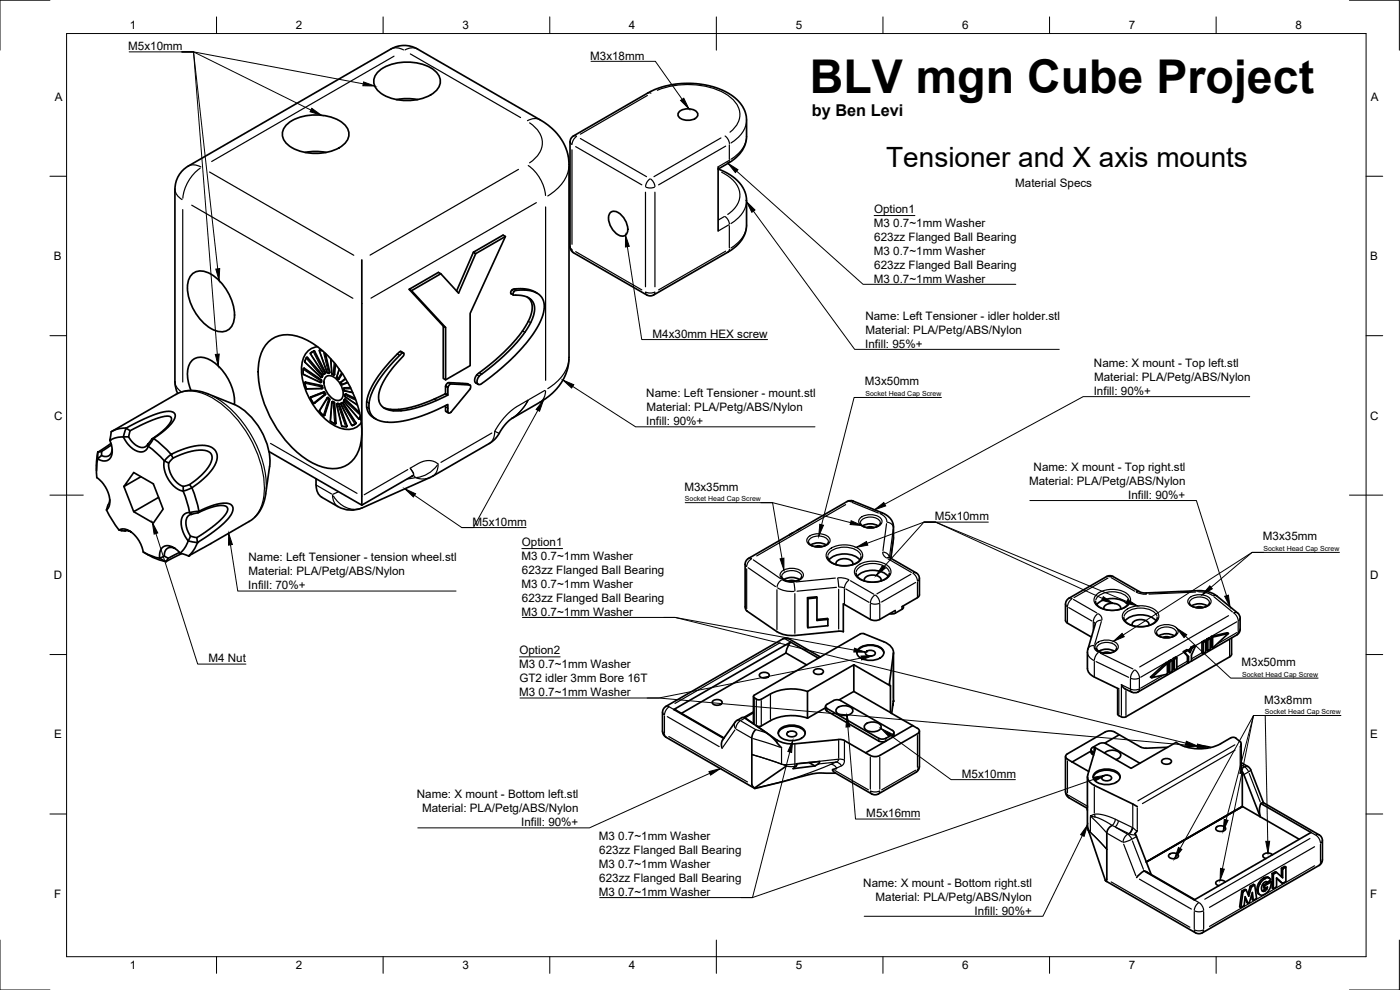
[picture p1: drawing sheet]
<svg xmlns="http://www.w3.org/2000/svg" width="420mm" height="297mm" viewBox="0 0 420 297" stroke-linecap="round" stroke-linejoin="round" font-family="sans-serif">
<!-- layer: Visible -->
<g fill="none" stroke="#000" stroke-width=".51">
<path d="M117.3 14.7l-60.8 35.1a8 8 0 0 0-4 6.9v57.9l.2 1.7 .6 1.8M117.3 14.7a8 8 0 0 1 8 0l38 22 2.6 2 2 2.3 1.4 2.2 1 2.9 .5 3.3v57.8l-.3 2.8-.7 2.1-.9 2-1.2 1.7-1.8 2.1-3 2.3-9.2 5.3M85.9 37.5a14 14 0 0 1 12.6-2.6 7.2 7.2 0 0 1 6.2 5 5.1 5.1 0 0 1-3.9 5 15.3 15.3 0 0 1-14.1-1.2 3.9 3.9 0 0 1-.8-6.2zM113.3 21.7a14 14 0 0 1 12.6-2.6 7.2 7.2 0 0 1 6.2 4.9 5.1 5.1 0 0 1-3.9 5 15.3 15.3 0 0 1-14.1-1.2 3.9 3.9 0 0 1-.8-6.1zM119 29.9a17 17 0 0 1 6.4 0M203.8 33.5a4.1 4.1 0 0 1 5.5 .4 1.8 1.8 0 0 1-1.9 2.1 3.2 3.2 0 0 1-3.9-1.6zM91.5 45.7a17 17 0 0 1 6.4 0M172.1 40.8l23-13.3 3.4-1.4 3.8-.8 3.6-.3 3.1 .1 2.7 .4 3.1 .8 2.9 1.2 2.2 1.4 1.9 1.6 1.3 2a7.4 7.4 0 0 1 .9 3.5v4.9a9.8 9.8 0 0 1-5.5 8.1l-3 1.7 2.4 1.1 2.4 1.5 1.7 1.6 1.2 1.9 .8 2.8v7.9a9.8 9.8 0 0 1-5.5 8.1l-22.4 12.9-.7 .3-1.3-.3-22-12.7M172.1 40.8l-.6 .6-.4 1.1v31.6l.4 1.1 .6 .6M215.5 50v19.3M108.6 78v73.6M142.1 75.7l-5.1 11.6"/>
<path d="M151.7 71l-8.9 5.1M183.3 63.7a2.6 2.6 0 0 1 3.3 1 5.4 5.4 0 0 1 1.5 5.4 1.98 1.98 0 0 1-3.2 0 5.7 5.7 0 0 1-2-6zM57.4 82.5a4.3 4.3 0 0 1 5.9-.2 15.3 15.3 0 0 1 7 13.4 4 4 0 0 1-5.9 3.4 15 15 0 0 1-8.1-13.9l.3-1zM122.8 86.8l10.2 11.1 .7 .4v15.7M132.3 82.1l-8.8 5.1M133 97.9v15.6l.7 .5 7.4-4.3v-15.7l10.6-23-.7-.5-8.9 5.2 .7 .4-5.2 11.9-5.3-5.9-.7-.4-8.8 5.1 .7 .4 10.2 11.1M153.4 88.1h.1M153.4 88.1l.7 .4M154.4 87.3l1.1-.2h2.6a4.9 4.9 0 0 1 5.2 4.6l-.3 2.6-1.2 2.9-1.6 2.7-2.5 3.3-3.5 3.8-5.1 4.6-4.6 3.6-.5 .2-.5-.1-.3-.5v-.6l.6-1.4 6.1-4.8 3.7-3.6 3.4-3.9 2.3-3.7a6.3 6.3 0 0 0 .4-6.5l-.6-.7-1.3-.6-3.7-.5-.1-.5zM158.3 89.2a4.5 4.5 0 0 1 1 5.5l-1 2.2-1.4 2.2-3.6 4.5-4.6 4.4-5.6 4.5-.5 .9-.1 1 .3 .5 .7 .4M161.2 88l-2.6-1.1-2.5-.3-2.3 .3-.5 .7 .1 .5M57.3 117.1a9.1 9.1 0 0 1 .1-8.7 4.6 4.6 0 0 1 6.2-.1 15.3 15.3 0 0 1 6.7 13.1"/>
<path d="M80.1 103a8.6 8.6 0 0 1 9.8-1.9 30.3 30.3 0 0 1 15.9 16.4 25.2 25.2 0 0 1 2.1 16.9 8.4 8.4 0 0 1-11.7 5.5 30.3 30.3 0 0 1-15.9-16.4 25.2 25.2 0 0 1-2.1-16.9l.5-1.3zM91 112.2v-.9a.5 .5 0 0 1 .4-.8l5 3.4M91 112.2l.1 .2M91.1 112.4l5 2.4 .4-.2v-.4M91.5 108.7l4.8 4.5M91.5 108.6l.2-.9 .5-.5 4.6 5.3v.3l-.3 .4M91.7 114.7l-.2 .5 .6 1.5M91.7 114.7l4.8 1M91.7 114.6v.1M93.1 119.4l.4 .6a1.04 1.04 0 0 0 .9 1M93.2 105.9l.4-.3a.49 .49 0 0 1 .9-.2l3.2 6.3-.2 .3M93.2 105.9v.3l3.8 5.9h.4"/>
<path d="M93.2 119.1v.3M93.4 119.1l-.2 .1M93.4 119.1h.1M95.3 104a5.4 5.4 0 0 0-4.7 5.2 20.3 20.3 0 0 0 11 19.1 5.4 5.4 0 0 0 6.8-1.5M95.8 105.3l2.4 6.4 .5 .2 .3-.2-1.4-5.7M95.9 105v.2M96.1 104.9h.1M96.3 113.2h.2M96.4 113.9l.1 .3M96.4 104.9l-.5 .1M96.5 115.7l.2 .2M96.7 115.9a.39 .39 0 0 1 .2 .4 .39 .39 0 0 1-.3 .3l-4.5 .1"/>
<path d="M97.4 112.1h.1M97.4 117.7l-.2-.2-3.8 1.6M97.4 117.7l.3 .7-3.3 2.6M97.5 112.1h-.1M97.5 112l-.1 .1M97.5 112h.1M97.8 113a2.6 2.6 0 0 1 3.4 1 5.4 5.4 0 0 1 1.5 5.4 1.98 1.98 0 0 1-3.2 0 5.7 5.7 0 0 1-2-5.9zM98.2 119.4l-2.4 3.8M98.3 119.3l-.1 .1M98.4 119.3h-.1M98.4 119.2l.6 .7-1.6 4.7M99.3 107.7l.4 4.6"/>
<path d="M100.7 109.3l-.3 3.1-.3 .1-.4-.2M101.8 110.8l-.8 2.4 .5 .5 .3-.1M101.8 113.6h.1M102.7 112.1l-.9 1.5M103.3 117.1l2.6 .7M103.4 116.4l-.2 .2 .1 .6M103.4 116.4h.1M103.5 118.5v.4M103.5 118.5l.3-.3 2.8 1.3M103.5 118.9l3.8 2.7M103.7 113.6l-1.3 1-.1 .3M104.4 114.8l-1.6 .6-.5-.5"/>
<path d="M105.2 116.3l-1.8 .1M120.2 105.5l-2.7 2.5-3.1 3.7-2.3 3.4-1.6 3.4-.5 2.1 .2 2.2 1 1.8 1.7 1.2M120.2 105.5l.9 .4M120.2 105.5l.7 .4M120.9 105.9l-4 4-3.6 4.7-1.9 3.9-.6 1.9-.1 1.8a4.8 4.8 0 0 0 5.3 4.4h3.5l3.5-.7a59.8 59.8 0 0 0 11.4-4.5v2.3l.5 .2 .5-.2 5.4-6.6 .4-.7v-.6l-.4-.3-5.5-.3-.6 .4-.3 .7M120.9 105.9l.3 .2-.1 .7-3.5 3.8-2.8 4.4-1.1 2.9v2.1a4.8 4.8 0 0 0 5.4 3.3l2.7-.2 3.5-.8 3.5-1.2 4.9-2.2 .7-.4-.7-.4v-2.2M133.7 118.1l-5.2 2.4-6.2 1.9-4.5 .5-2.7-.6M141.1 115.6l-.9-.5-5.8-.2-.7 1 .7 .4v2.2M29.3 137.6v.1M29.3 137.7l-.1 .6a13.3 13.3 0 0 0 0 5.1l1.3 1.1 1.1 1.5 1.1 2.6 .3 1.4-.1 1.5-.5 1-.4 .5M29.3 135.7l1.2-.2v.5a1.17 1.17 0 0 1-.9 1.4l-.3 .2zM29.3 135.7h.1"/>
<path d="M29.4 135.7l-.4 2.5-.1 3M33 132.1l.7 2.8-.3 2a2.56 2.56 0 0 1-4.1 .8M33 132.1a7.2 7.2 0 0 1 4-1l1.1 1.8 1.2 1.3 1.3 .9 1.4 .5a2.2 2.2 0 0 0 2.5-1.7M33.3 133l-3.9 2.7M33.4 133.5l-2.9 2M33.5 129.5l19.3-11.2a10.9 10.9 0 0 1 9.6-.1l7.7 3.1a20.1 20.1 0 0 1 10.8 18.7M33.7 134.8a2.03 2.03 0 0 1-1 1.9 2.03 2.03 0 0 1-2.2 0M37.8 128.5l1.3 .8-.5 1.8h-1.6zM37.8 128.5h.1M37.8 128.4l-2.7 .4a2.01 2.01 0 0 0-2 2.3l-.1 1M37.8 128.5l5.6-2.9 4-1.6 3.2-.6 .9 .1 .8 .4a2.84 2.84 0 0 1-1 3.4l-2.2 2.1-3 2.1 3 2.5 2.2 2.3 3.4-1.4 2.9-.9 3-.4 1.9 .2a3.5 3.5 0 0 1 2.1 5.6l-.9 1.4-1.8 2.1-4.3 3.4M38.6 131.1l1.3 1.8 1.9 1.2 1.6 .1 .9-.9"/>
<path d="M39.1 129.3l3.9-2.1 3.9-1.6 2.6-.7 .9-.1 .8 .3 .3 .4-.1 .5-1 1.8-1.7 1.7-3.1 2.2 .5-.1-1.6 2.3-.2-.6M44.5 133.9l2.5 2 2.3 2.4M44.5 133.9h.1M45.6 131.7l-1.3 1.6M49.3 138.3l-.1 1.4 .2 1.5 1.3 2.9 2 2.2 1 .6 1.1 .4a1.29 1.29 0 0 0-1-1.9l-1.5-1.5-1.1-1.8-.5-1.4-.1-1.8M50 137.5l1.3-1.2 .6 1.1-1.3 1.5-1.3-.6zM51.9 137.4l3.6-1.4 3.6-.9 2.6 .1 1 .4 .7 .6 .2 1.3-.5 1.8-1.1 1.6-1.6 1.7-3.5 2.8 .7 .9M80.7 135.5l27.9 16.1M94.5 120.9h.1M95.9 123.2v.3l1 1 .5 .1M99.2 126.4l1.3 .8M100.3 120.7l.6 6.3"/>
<path d="M100.3 120.7l-.4-.2-.3 .2-.4 5.7M100.9 127l-.4 .2M101 121.4l.3-.3 .5 .2 2.3 6.5-.1 .2-1.5-.2-1.5-6.4M102.4 121l-.1 .3 3.2 6.3M102.5 120.9l-.1 .1M102.5 120.9h.1M102.6 120.9h-.1M102.6 120.9h.1M102.6 120.9h.4l3.8 5.9M106.4 127.4l-.6 .3-.3-.1M106.8 126.8v.3M106.8 127.1l-.4 .3"/>
<path d="M107.9 123.8l-4.2-4-.4 .1-.1 .6 4.5 5.2M108 125.7h-.3M108.1 125.6l-.1 .1M108.2 125.4l-.1 .2M133.7 121.7v1.6l.9 .6M153.7 125.5l-1.7 1.5-3.1 4.3-1.3 1.3-17.8 10.3M153.7 125.5h.1M32 153l1.7 3.1 2 2.9M33 150l-1 3M36.3 159.2h.1M37.2 146l2.9 7.5 7.5-4.3M37.5 159.2l.1 .1"/>
<path d="M37.7 159.2l-.2 .1M39.2 159.5l-3.4-.5a4.4 4.4 0 0 1 5.1 2.1l1.3 2.1 .8 2.4M42.3 143l-5.1 3 2.9-4.2 5.9 3.4 3 7.5-3 4.2-5.9-3.4M56.9 145.4l-1.9 .5M56.9 153.8h-.3a2.87 2.87 0 0 0-2.2 3.8l.8 2.6 1.3 2.1M56.9 153.8h.1M57.5 154.3l-1.1 .6-.6 1.3 .1 1.8 .9 2.2a1.12 1.12 0 0 1-.1 1.7l-.2 .4M57.6 146.3l-2.6 1 1.1 3.3 .8 3.2M57.6 146.3l1.1 3.2 1 3.9M59.4 153.9l3.9-1.6 2.2-.6h1.3a1.38 1.38 0 0 1 1.5 .8 1.38 1.38 0 0 1-.5 1.7l-1.2 1.4-2.1 1.9-5.4 3.8 .1 1.5M59.7 153.4l-.3 .5-1.9 .4M59.7 153.4l-2.8 .4 .6 .5"/>
<path d="M59.7 153.4l4.5-1.9 3.4-.5a2 2 0 0 1 2.2 1 2 2 0 0 1-.4 2.4l-1.2 1.6-2.4 2.2-6.6 4.6M80.9 140l-1.2 8.2a10.8 10.8 0 0 1-4.9 8.2l-16.9 9.7a1.97 1.97 0 0 1-2.5 .3l-1.3-.4M94.8 143.6v1.9M94.9 145.5l.1 1.4 .4 1.1 1.1 1.2M123.7 142.8l-15.1 8.8M129.8 142.9l-21.1 9.5a8 8 0 0 1-7.3-.4l-4.9-2.8M238 159.8l-1 .6M240.2 158.5l-1 .6M258.2 156.9l.2 .4 .6 .6 1.9 .5 2.2-.4 .8-.5 .3-.6M258.9 157.8a4.6 4.6 0 0 1 4.6 0M260.2 158.3l.8-.3 1.2 .3M43 165.6l2.1 1.1 2.8 .8 1.9 1"/>
<path d="M43.1 165.7a18.3 18.3 0 0 0 6.7 2.8M49.3 166.8l1.2 .7M49.8 168.5h.1M52.5 164.6a2.13 2.13 0 0 0-2.4 0 2.13 2.13 0 0 0-.8 2.2l-1.4 .7 .2-2.1a2.58 2.58 0 0 1 4.3-.9l1.7 1.5M53.9 165.7l-1.3 .7a5 5 0 0 0-2.8 2.1M54.5 166.1l-4.7 2.4M56.5 162.3l-.9 1.8-1.5 1.9M56.5 162.3l2.7 .5M57.2 160.9l1.9 .4M59.3 162.8l-1 1.9-1.7 2.1M234.6 172.9l.2 .6 .7 .5 1.8 .5 2.3-.4 .8-.6 .2-.6M235.3 173.9a4.6 4.6 0 0 1 4.6 0"/>
<path d="M236.6 174.4l1.2-.3 .8 .3M242.4 179.3v9l6.1-.6-.1-2.1-3.2 .3M242.6 162.6l.2 .5 .8 .6 1.9 .4 2.1-.4 .7-.5 .3-.6M243.3 163.5a4.6 4.6 0 0 1 4.6 0M244.6 164l1.3-.2 .8 .2M245.2 179.4l-2.8 .2M248.4 167.1a4.1 4.1 0 0 0 4 2.6l2.8-.1 2-.8a2.31 2.31 0 0 0 1.2-1.7M248.8 168a6.9 6.9 0 0 1 9.3 0M250.9 169.4a2.02 2.02 0 0 1 2.5-1.8 2.02 2.02 0 0 1 2.5 1.8M256.9 172a4.1 4.1 0 0 0 4.2 2.6l2.3-.1 1.9-.6a2.6 2.6 0 0 0 1.6-1.9M257.3 172.9a6.9 6.9 0 0 1 9.3 0M259.4 174.3a2.02 2.02 0 0 1 2.5-1.8 2.02 2.02 0 0 1 2.5 1.8"/>
<path d="M266.8 167.2l8.1 4.7M267.4 167.5l.7-5.9v-3.5a4.8 4.8 0 0 0-3.3-4.2l-8.8-3.6h-1.4l-30 17.3-.8 .9-.2 .8v12.8M274.9 171.9l.6 .5 .4 .8v5.5l-.6 .6-4.6 2.7M320.8 179.5l11.3-6.5 1.2-.3 9.3 5.1 1.2 .1 15.9-.7 1.8 .1 1.7 .4 1.8 1 6.5 5.3 .4 .5 .3 1M320.8 179.5l-.6 .6-.4 .7v5.4l.1 .4 7.7 4.5M223.6 182l.5 1.3M224.1 183.3l9.1 6.2a8.4 8.4 0 0 0 5.4 1.2M234.9 191.7l-35.1 20.3M234.9 191.7l1.2-.2 .8 .2 9.3 5.4M235.9 195.9l-31.4 18.1M235.9 195.9l6.2 3.6M237.3 192.6l-1 1.6-.4 1.7"/>
<path d="M245.6 197.5l-8.3-4.9-35.1 20.3 15 8.6M248.5 185.9l-3.3 .3-.1-7.1-2.7 .2v9M253.4 181.4l7.8 4.5M253.5 181.4l-.4-.2v8.3l-1.4-.1-13.2 1.3M256.2 199.5v8M256.2 199.5l11 6.3M256.2 199.5l-13.9 8M257.2 195.9a3.7 3.7 0 0 1 4-2.3 3.7 3.7 0 0 1 4.1 2.3M257.8 194.6a5.7 5.7 0 0 1 7.2 .5 1.96 1.96 0 0 1-1.6 2.7 5.6 5.6 0 0 1-6-1.2 1.53 1.53 0 0 1 .4-2zM258.1 190.3l-31.7 18.2M259.4 190.2l5.8 2.3a3.9 3.9 0 0 1 2.9 3.6l-1.2 9M259.4 190.2h-1.3"/>
<path d="M259.9 195.6a1.95 1.95 0 0 1 2.8 .2 1.67 1.67 0 0 1-2.8 .6zM268.1 195.8v14.6M268.7 183.2l-5.1 2.8-1.5 .2-.9-.3M271.1 181.8v.4M271.1 182.2l-.4 .6-2.3 1.3h-1.4M328.7 187.2l-2.4 8.5 .1 5.4 .9 1.3 1.1 .7M328.8 180.5a4.3 4.3 0 0 0 4.5 2.6l2.1-.1 1.8-.6a2.51 2.51 0 0 0 1.6-1.9M329.1 194.5l.2 .5 .7 .5 2.1 .5 2.1-.5 .6-.4 .3-.6M329.2 181.4a6.9 6.9 0 0 1 9.3 0M329.8 195.4a4.6 4.6 0 0 1 4.6 0M331.1 195.9l1.2-.2 .9 .2M331.3 182.7a2.02 2.02 0 0 1 2.5-1.7 2.02 2.02 0 0 1 2.5 1.7"/>
<path d="M337.3 185.3a4.2 4.2 0 0 0 4 2.7l3-.2 1.9-.8a2.04 2.04 0 0 0 1.1-1.7M337.6 186.3a6.9 6.9 0 0 1 9.3 0M339.8 187.6a2.02 2.02 0 0 1 2.5-1.7 2.02 2.02 0 0 1 2.5 1.7M347.1 189.9l.8 .9 1.7 .6 2.4-.4 .8-.5 .3-.6M347.8 190.8a4.6 4.6 0 0 1 4.6 0M349 191.3l1.3-.3 .8 .3M350.4 199l-4.8 4.4 4.8-1.1v-3.3l-.4-.2-4.8 4.4 .4 .2M350.7 198.4v3.2l.3 .3 .8-.4v-3.3l-.4-.2-.7 .4 .3 .2M351.8 198.2l-.8 .4v3.3M352.5 197.8v3.2M353.2 197.4l-.7 .4-.4-.2 .7-.4 .4 .2v3.2l-.7 .4-.4-.2v-3.2M355.2 195.5l.1 .2"/>
<path d="M355.3 195.7l1.1 1.1-.1 1.8M356.4 196.8l.3 .2v1.8l-.4-.2M356.5 195.1l-1 .6M357 180.9l.2 .6 .6 .4 2 .5 2.3-.5 .6-.4 .3-.6M357.4 194.2l.4 .2M357.4 194.2l-.5 1.3M357.6 198.4l-16.4 9.4h-1.1l-2.4-1.1-1.2-1.2M357.7 181.8a4.6 4.6 0 0 1 4.6 0M357.8 194.4l-.6 1.4-1-.9-1.1 .6 1.6 1.5M358.8 193.8l-1 .6M358.8 193.8l-.4-.2-1 .6M358.8 193.8l-1.2 2.7v1.9"/>
<path d="M358.9 182.3l1.3-.3 .8 .3M360.7 192.6l.7-.4 .4 .2-.7 .4zM360.7 192.6v3.3l.4 .2M361.8 192.4v3.3l-.7 .4v-3.3M362.1 191.8v3.2l.4 .2M362.1 191.8l.8-.4 .3 .2-.7 .4M362.1 191.8l.4 .2M363.2 191.6v3.2l-.7 .4v-3.2M363.6 191l.3 .2v3.2l-.3-.2zM368.7 190.1l-4.8 1.1M368.7 190.1l-.4-.2-4.7 1.1M368.7 190.1l-4.8 4.3"/>
<path d="M369.6 191.4v4.9l-.3 .6-31.4 18.2a2.14 2.14 0 0 1-2.5-.8v-7.7M372.2 185.5v3.3M372.2 188.8l-.4 1.1-.6 .6-13.6 7.9M198.8 219.4l.2 .8 .8 .9M199.8 212l-.6 .5-.3 .8-.1 6.1M202.3 212.9l15 8.5M213.9 210.4a1.95 1.95 0 0 1 2.8 .2 1.67 1.67 0 0 1-2.8 .5zM220.6 216.7l-3.9 5.7-.2 1 .2 1.1M223.4 215.3l.2 .1M223.5 215.3h.1M223.5 215.3h-.9l-2 1.4M223.5 215.3l.1 .1"/>
<path d="M223.6 215.4l9.6 6.6a8.4 8.4 0 0 0 5.4 1.2M226.1 209v8l.3 .3-2.9-2M226.1 213.6l-2.9 1.7M226.8 218.9l-.7 .9-.5 1.4v14.2l.9 1.2 17.6-4.5 1.8-.2 4.9 .1M228 202.2a1.95 1.95 0 0 1 2.8 .3 1.67 1.67 0 0 1-2.8 .5zM230 219.9l1.9 1.4 2.6 3.1M234.2 218.7a5.7 5.7 0 0 1 7.2 .4 1.96 1.96 0 0 1-1.6 2.8 5.6 5.6 0 0 1-6-1.2 1.53 1.53 0 0 1 .4-2zM236.3 219.8a1.95 1.95 0 0 1 2.8 .3 1.67 1.67 0 0 1-2.8 .5zM242.3 207.5v8M242.4 207.5a14.3 14.3 0 0 0-11.2 .7l-2.7 1.6a1.85 1.85 0 0 1-2.3-.7l.2-.6M242.4 215.5a14.4 14.4 0 0 0-11.2 .7l-2.9 1.7-1.3-.1M244.3 201.1a1.95 1.95 0 0 1 2.8 .3 1.67 1.67 0 0 1-2.8 .5z"/>
<path d="M247.7 211.9l.1 1.1 .4 .4 15.5 9M247.7 212.4l-5.4 3.1M250.2 210.2l-2.3 1.4v.7l15.8 9.2M250.2 210.2l1.3-.3 .8 .3M251.2 212.5a3.5 3.5 0 0 1 4.7 .3 1.59 1.59 0 0 1-1.8 1.8h-1.3a1.46 1.46 0 0 1-1.5-.5 1.46 1.46 0 0 1-.1-1.6zM252.3 210.2l15.8 9.2v.8l-2.2 1.3M256.2 207.5l-4.4 2.5M256.2 207.5l11 6.3M259.7 217.4a3.5 3.5 0 0 1 4.7 .3 1.59 1.59 0 0 1-1.8 1.8h-1.3a1.46 1.46 0 0 1-1.5-.5 1.46 1.46 0 0 1-.1-1.6zM266.9 205.1l.3 .7M267.2 205.8v8M267.2 213.8l.3 .2"/>
<path d="M267.5 214l6.4 3.7M268 211.2l-.4 2.9M268.1 210.4l-.2 1.4M268.1 210.3v.1M268.3 219.8l-.1 1-.3 .4M273.9 217.7l-14.1 8.2M273.9 217.7l1.4 .8M275.3 218.5a.86 .86 0 0 1 .6 .8 .86 .86 0 0 1-.6 .8l-11.3 6.6-1.4 .3-1.4-.3M275.9 219.3v10.7l-.4 1.1-.6 .6-11.3 6.5M328.4 203.1l7.4 3.6M331.7 219.6l-11.3 6.6M331.7 219.6l1.4-.3a4.4 4.4 0 0 1 2.8 1.2"/>
<path d="M199.8 221.2l26.7 15.4M233.6 220.1a4.2 4.2 0 0 1 4.9-2.2 3.3 3.3 0 0 1 3.1 2.2M235.9 229.5l.1 .3M236 229.8h.1M236 229.8l-9.6 6.6M239.2 229.2l6.8-.7-.3 .7-1.1 .6-6.6 .8 1-.8zM242.8 228.8l1.8 1M251 230.6l-.9 .2a.4 .4 0 0 0-.3 .4 .4 .4 0 0 0 .4 .4l11.4 6.6 .8 .3 1.2-.3M251.7 221.9l-13.2 1.3M251.7 221.9l1.8 .3M253.4 222.2l7.8 4.5M263.8 221.5l1.2 .3 .9-.3"/>
<path d="M263.8 222.3l1.2 .3 .9-.3M319.8 227v10.6l.2 .8 .8 .9M320.4 226.2a.86 .86 0 0 0-.6 .8 .86 .86 0 0 0 .6 .8l1.4 .8M320.8 239.3l5.5 3.2M321.8 228.6l4.9 2.9M326.3 233.1v14.5l.6 2.2M327.4 224.9v.8M327.4 225.4l-5.6 3.2M327.4 225.7l.2 .4 .6 .4M328.1 233.3a4.2 4.2 0 0 1 4.9-2.2 3.3 3.3 0 0 1 3.2 2.2M328.4 224.2v1.7M328.4 224.2l.3 .8-2.3 7.5a2.69 2.69 0 0 0 2 3.1"/>
<path d="M328.4 235.7l12.9 6.3M328.7 231.9a5.7 5.7 0 0 1 7.3 .4 1.96 1.96 0 0 1-1.7 2.7 5.6 5.6 0 0 1-6-1.2 1.53 1.53 0 0 1 .4-1.9zM330.8 233a1.95 1.95 0 0 1 2.8 .3 1.67 1.67 0 0 1-2.8 .5zM331.5 225.9a3.3 3.3 0 0 1 4.8 .4 1.43 1.43 0 0 1-1.4 1.6M332 223.1l10.1 5.9M332 223.1l-.9-.2-.9 .1-2.3 1.3a.64 .64 0 0 0-.5 .6 .64 .64 0 0 0 .5 .6l.5 .3M335.9 220.5l-4.4 2.5M335.9 220.5l6.4 3.7M342.3 224.1l1.6 .4 6.5-.3M348.8 228.1a1.95 1.95 0 0 1 2.8 .2 1.67 1.67 0 0 1-2.8 .5zM355.5 224l4.6-.2 3.2 .5M370.9 221.5l1.4 1.1a1.46 1.46 0 0 1-.1 1.6"/>
<path d="M370.9 221.5l-1.3-.2-3.3 1.8a13.9 13.9 0 0 1-13.3-.4l-13.6 7.8-11-6.3M372.5 223.2v8.3l-.3 .5 .6-.4v10.3M372.5 228.8l2 1.2 .7 .7 4 10.1 16.7 9.7M372.8 231.6l5.4 13.5M326.3 241.8v1.2M326.6 248.8l5.1 15.4M333.8 247.7l-1.1 .8-.5 1.2v14.3l-.5 .2M340.8 250.5l4.7 11.9M341.3 249.2l-.3 .6a.39 .39 0 0 0-.4 .3 .39 .39 0 0 0 .2 .4M350.8 256.4a1.95 1.95 0 0 1 2.9 .3 1.67 1.67 0 0 1-2.9 .5zM365 248.2a1.95 1.95 0 0 1 2.8 .3 1.67 1.67 0 0 1-2.8 .5zM372.8 241.9l-28.8 16.7 28.9-16.6 5.3 3.1"/>
<path d="M372.8 241.9l-28.8 16.7M378.2 245.1l11.7 6.7M378.4 241.1l-.4 2.1 .2 1.8M379.2 240.8l-.8 .3 15.1 8.7-35.1 20.2-15.1-8.7M381.9 256.5a1.94 1.94 0 0 0-2.9 .2 .92 .92 0 0 0 .9 .9M395.9 250.5l.8 .9 .2 .8M396.9 252.2v5.7l-.2 .8-.5 .7-35.4 20.5M331.7 264.2l27.1 15.7M343.3 261.3l-2.2 2M343.3 261.3l15.2 8.6M358.8 279.9l.8 .2 1.2-.2M367.7 264.6a1.94 1.94 0 0 0-2.8 .2 .92 .92 0 0 0 .9 .9"/>
<path d="M373 267.6l1-.6-.3-.2-1 .6 .3 .2-.6 4.7M373.6 269.5l.6 1.3 .4 .2M375.2 265.9l1-.6 .4 .2 .5 4.1-1 .5-.2-2.3-1 3-.3 .2-.9-2-.3 2.7-1 .6-.4-.2 .7-4.7M375.2 265.9l.4 .2M375.2 265.9l-.7 2.4M375.6 266.1l-.8 2.8-.8-1.9M375.6 268.6l.2 1.3 .3 .2M376.6 265.5l-1 .6M377.2 266.9l.1 .8 .7 .7M377.2 266.9l.4 .3M377.6 267.2l.4 1.2M377.7 265.1l-.5 1.8"/>
<path d="M377.7 265.1l.4 .2M378.1 265.3l-.5 1.9M379.2 265.5v.9l.4 .2 .8-.5-.2 .6M379.2 267.1l-.4 .2M379.2 267.1l.4 .2M379.3 263.4l-1 .8-.6 .9M379.3 263.4l.3 .2M379.6 263.6l-.7 .6-.8 1.1M379.8 266.5l-.6 .6M379.8 266.5l.4 .2M379.9 266.4l-.1 .1M380.2 266.7l-.6 .6"/>
<path d="M380.4 264.8l-.2-.2a1.76 1.76 0 0 0-1.5 2.4v.1a.58 .58 0 0 0 .9 .2M380.4 263.2l-1.1 .2M380.4 263.2l.6 .3M380.4 263.2l.3 .2M380.7 263.4l.6 .5-.9 .9-.4-.3M380.7 263.4l-1.1 .2M381.5 264.6l-.4 2-1.2 1.4a1.52 1.52 0 0 1-1.9 .4M381.5 264.6l-.3-.2-2 1.1 .4 .2v.9M381.5 264.6l-1.9 1.1M381.8 262.1v4.4l.3 .2v-4.4M381.8 262.1l.3 .2M383.1 263.6l1.8 1.5"/>
<path d="M383.1 261.8l-1 .5M384.6 260.5v2.5M384.9 260.7l1-.6-.3-.2-1 .6 .3 .2v2.7l-2.1-1.9-1 .6M385.9 260.1v4.4l-1 .6-1.8-1.7v2.7l-1 .6"/>
</g>
<!-- layer: Visible Narrow -->
<g fill="none" stroke="#000" stroke-width=".36">
<path d="M117.5 14.6l1.7-.2 1.9 .6M118.3 16.9l-54.8 31.6M123.1 16.2l33.1 19.1M125.2 14.6l-1.7-.2-2 .6M158.9 36.9a6.7 6.7 0 0 1 3.3 8.4 9.2 9.2 0 0 1-3.3 3.6M161.9 35.9l-1.7-.3-1.9 .6M194.3 28.6l-20.1 11.7M194.5 27.9l.9 .1M197.3 27.1a24.2 24.2 0 0 1 21.4 1.7 6.3 6.3 0 0 1 2.7 8.2l-1.4 1.8-.9 .9M224 36.4a8.6 8.6 0 0 1-4.6 6.5M52.5 56.9l.6 1.6 1.5 1.4M56.7 49.7l1.6-.2 2 .6"/>
<path d="M60.1 50.5a12.7 12.7 0 0 0-5.2 9M62.9 51.6l43.3 25M155.6 50.8l-44.5 25.7M158.5 49.7a12.7 12.7 0 0 1 5.2 9M170.8 49.9a11.8 11.8 0 0 1-6.4 8.9M171.1 42.6l.5 .7M171.7 44.9v28.4M172.1 40.8l.9 .1M172.8 44l19.8 11.5M173 41l-.8 .7-.5 1.5M174.2 41.6l19.8 11.4M193.7 57.7v28.3"/>
<path d="M193.8 56.1l1.6 .3 1-.3M195 53.7l-.7 .8-.6 1.4M195.3 53.7l.7 .8 .6 1.4M196.6 57.7v28.3M216.4 41.4l-20.1 11.6M216.6 51.7a8.1 8.1 0 0 1 5.5 7.1 7.4 7.4 0 0 1-3.7 5.5M217.6 40.8l.7 .8 .6 1.5M217.8 43.8l-20.1 11.7M218.7 48.2l-3 1.8M218.9 43.4v4.4M218.9 48.1l-.4 .9M224 41.3a8.6 8.6 0 0 1-4.6 6.5"/>
<path d="M54.8 62.9v51.7M57.5 61.6l48.4 27.9M161 60.8l-49.7 28.7M163.7 62.1v52M171.1 74.1l.5 .7M171.7 74.9l.4 .9M172.8 75.5l19.8 11.5M217.4 65l-1.8 1M217.6 65l.7 .7 .6 1.5M217.8 75.4l-20.1 11.6M218.7 67.5l-3 1.7M218.9 67.7v6.6"/>
<path d="M218.9 74.8l-.4 .8M224 67.9a8.6 8.6 0 0 1-4.6 6.5M224 60.6a8.6 8.6 0 0 1-4.6 6.5M153.4 88.1l.6 .4M153.6 87.1l.7 .3M154.3 86.7l.7 .4M156.8 99.3l.7 .4M156.9 86.6l.6 .4M158.6 96.4l.6 .4M158.7 89.5l.6 .4M193.7 87.7l.4 .8M193.8 87.7l1.6 .2 1-.2"/>
<path d="M196.6 87.7l-.4 .8M52.5 114.7l.5 1.5 1.3 1.3M54.6 117.6a13.2 13.2 0 0 1 10.4 2.6 34.6 34.6 0 0 1 14.3 26.3 12.6 12.6 0 0 1-2.9 8.7M63.8 118.8a33.1 33.1 0 0 1 16.1 27.9M91 112.2l.1 .2M91.1 110.9v1.3M91.1 110.6h.1M91.2 110.6l-.2 .1M91.3 112.4l4.5 2.1M91.3 111l4.5 3.1M91.3 110.5l-.1 .1M91.4 115h.1"/>
<path d="M91.4 108.4l.1 .2M91.5 110.8l4.5 3M91.5 115.1l.4 1.4M91.6 114.7l-.1 .3M91.6 114.7h-.1M91.7 115l4.3 1M91.7 114.7h-.1M91.7 108.8l4.3 4.1M91.8 114.8l4.3 .9M91.9 116.6l.2 .1M91.9 107.6l-.4 1M92 107.3h.2"/>
<path d="M92.2 107.3l-.2 .2-.1-.2M92.2 107.8l4 4.7M92.3 107.3h-.1M92.4 107.6l4 4.7M93.2 119.4h.1M93.2 106.1v.1M93.2 119.5l.8 1.4M93.2 119.1v.3M93.2 119.1h.1M93.4 106.4l3.4 5.4M93.4 119.1l-.2 .1M94 105.6l-.8 .5v-.2"/>
<path d="M94.1 105.4l-.4 .2M94.1 105.4v.2M94.1 105.4l.2 .1M94.2 105.9l2.9 5.7M94.2 105.3l-.1 .1M94.3 105.5l-.2 .1M94.4 105.4l-.1 .1M94.5 105.8l2.9 5.7M95.9 105.2v.1M95.9 105.3l.9 .1M96 105l-.1 .2M96 105h-.1"/>
<path d="M96 105.6l2.1 5.8M96.1 114.2v.4M96.1 104.9l.4 .1M96.2 116.5l-4 .1M96.3 113.1v.1M96.3 116l.1 .5M96.3 113.1l.2 .1M96.3 114.7l-.2 .1M96.4 113.9l-.3 .3h.2l-.1-.2M96.4 114.7h-.1M96.4 115.8l-.1 .2h.2M96.4 115.7l.2 .2"/>
<path d="M96.5 114.2l-.1 .4M96.5 114.6h-.1M96.5 115.7l-.1 .1M96.6 113.2h-.1M96.6 116l.1 .4M96.6 112.6l-.2 .2M96.6 112.6l.1 .2M96.7 112.9l-.3-.1-.1 .3M96.7 116.4l-.3 .1 .2 .1M96.7 115.9l-.1 .1M96.7 113.1l-.1 .1M96.7 112.9l-.1 .3"/>
<path d="M96.7 116.4v.2M96.8 112.5l-.2 .1M96.8 116.3l-.1 .1M96.8 112.8h-.1M96.8 118l-3.4 1.3M96.9 117.7l-3.5 1.4M97 112.1h.1M97 117.9l.6 .5M97.1 112.1l.2 .1M97.1 117.6l-.1 .3M97.1 117.6l.2 .1M97.1 105.8l1.4 5.7"/>
<path d="M97.1 118.5l-2.9 2.3M97.2 117.6l-.1 .1M97.3 111.9l-.3 .2M97.3 117.8l-.2 .1M97.3 112.2h.1M97.3 117.8l.4 .3M97.3 118.4h.2M97.4 118.6l-2.9 2.3M97.4 117.7l-.1 .1M97.5 106.1l1.3 5.3M97.6 111.8l-.1 .2h-.2M97.7 111.7l-.4 .2"/>
<path d="M97.7 118.4h-.1M98.1 119.8l-2.1 3.4M98.2 111.7v.1M98.2 119.4v.2M98.2 111.8l.1 .1M98.2 111.8h.3M98.2 119.6l.3 .3M98.3 119.3l.1 .1M98.4 119.4l-.2 .2M98.4 119.4l.3 .3M98.5 119.3l-.1 .1M98.7 119.7l-.2 .2 .3 .1"/>
<path d="M98.7 119.7l.1 .3M98.8 111.7l-.2 .2M98.8 111.8v.1M98.9 119.7h-.2M99 111.7h-.2M99 119.9l-.2 .1M99.3 107.9l.3 4.1M99.6 112.1h.1M99.6 112.2l.1 .1M99.6 112.2l.4 .2M100 112.4v.1M100 112.4h.3"/>
<path d="M100.3 109l-.3 3.2M100.3 112.4v.1M100.4 112.3l-.1 .1M100.5 109.3l-.2 2.9M101 113.1l.1 .1M101.1 113.3h.1M101.1 113.3l.3 .3M101.4 113.7h.3M101.7 113.7h.1M101.8 111l-.7 2.1M101.8 113.6l-.1 .1M102.3 114.8v.1"/>
<path d="M102.3 114.9l.3 .4M102.3 114.6v.2M102.5 111.9l-1 1.6M102.6 115.3h.1M102.6 115.3l.2 .1M102.6 112.1l-.9 1.5M103.2 116.7h.1M103.2 116.7l.1 .4M103.3 116.4l-.1 .3M103.3 116.4h-.1M103.3 119.9v.2M103.4 117.2v.1"/>
<path d="M103.4 116.4h-.1M103.4 119.8l.1 .1M103.5 117.2l2.2 .5M103.5 118.9l.1 .1M103.5 118.5h.1M103.5 119.9l-.1 .2M103.6 118.6v.4M103.6 119v.1M103.6 118.3h.1M103.7 119.8l-.2 .1M103.7 113.8l-1.3 1M103.7 118.3l-.1 .2"/>
<path d="M103.7 118.6l2.9 1.4M103.7 119.1l3.4 2.3M103.8 118.4l2.7 1.2M103.8 118.2l-.1 .1M104.2 114.7l-1.5 .6M105.1 116.4h-1.7M105.2 116.7h-1.9M119.3 106.2l.6 .4M130.3 119.8l.7 .3M133.6 118.2l.6 .4M133.8 115.7l.6 .4M134.6 114.8l.6 .4"/>
<path d="M143.1 112.5l.7 .4M143.9 111.8l.6 .4M163.5 117.2l-4.7 2.7M163.7 117.3l-.4 2-1.1 1.3M170.8 107.8a11.8 11.8 0 0 1-6.4 8.8M81.2 133l25.9 15M94 121h.3M94.3 121h.1M94.4 121h-.1M95.9 123.2v.2M95.9 123.4h.1M95.9 123.5l1.1 1.1"/>
<path d="M97 124.6v.1M97.1 124.6h.2M97.3 124.7h.1M97.5 124.6l-.2 .1M98.5 120.2l-1.4 4.2M98.7 120.2l-1.3 4.2M99.1 126.2l1.3 .8M99.6 120.7v.1M99.6 121.1l-.4 5M99.6 120.8l.4 .2M99.7 120.6h.1M99.8 120.6l-.2 .2"/>
<path d="M99.8 120.6l.3 .2M99.9 120.5l-.1 .1M100 121.3l.4 5.5M100.1 120.8l-.1 .2M100.2 120.8l.1 .2M100.3 120.7l-.2 .1M100.3 121h-.3M100.3 121.3l.4 5.5M100.4 120.9l-.1 .1M100.5 127.1v.1M100.7 127.1h.1M100.9 127l-.4 .1"/>
<path d="M101 121.4h.1M101.1 121.4h.3M101.2 121.7l1.3 5.8M101.2 121.1l-.1 .3M101.2 121.1h-.1M101.2 121.1l.3 .1M101.3 121.1h-.1M101.5 121.2l-.1 .2h.3M101.5 121.2l.2 .1M101.5 121.8l2.1 5.8M101.6 121.1l-.1 .1M101.8 121.7l2.1 5.8"/>
<path d="M101.8 121.3l-.1 .1M102.3 121.3h.1M102.4 121l-.1 .2M102.4 121h.1M102.5 121.6l2.9 5.7M102.5 127.8l.2 .1M102.6 121.1l-.3 .2M102.6 120.9h.2l-.2 .2zM102.6 127.8l1.1 .1M102.8 121.4l3.4 5.4M103 120.9l-.2 .1M103 121.2l3.5 5.4"/>
<path d="M103.2 120.2v.2M103.2 120.4v.1M103.3 120.1l-.1 .3M103.4 120.7l4 4.7M103.6 120.3l4.2 4M103.7 120.1l4 3.7M104 127.9v.1M104.1 127.8l-.3 .1 .1 .1M105.6 127.6h-.1M105.6 127.6l.2 .1M106.4 127.1l-.8 .5M106.5 127.1l.2-.2v.2"/>
<path d="M106.5 127.1l.2 .1M106.7 127.2l-.4 .2M106.8 126.8l-.1 .1M106.8 127.1l-.1 .1M107.7 125.7h.1M108.1 125.7h-.4M108.1 124.8l-.4 .8M108.2 125.3l-.3 .4M110.1 120.6l.6 .3M110.1 122.2l.6 .3M117.3 122.9l.7 .3M119.7 122.9l.6 .3"/>
<path d="M131.2 139.6a9.1 9.1 0 0 1-6.2 3.7M131.5 139.5l-.4 2-1.1 1.3M131.5 139.2l-1-.6-1.3-.4-1.6 .1-1.4 .5-3.1 1.7 1 1.6v.4l-.4 .3a1.02 1.02 0 0 0-.2-1.7l-.4-.6M133.7 122.1l.7 .4M133.8 123.4l.6 .3M147.6 129.9l-15.3 8.8M148.5 129.7l-.5 2-1 1.3M148.5 129.4h.1M148.6 129.5l1.2 .5M153.7 125.5l1.4-1 1.5-1.6 1.9-2.9-3.6 2.1-2.3 1.9-2.3 2.6-1.8 2.8M158.5 120l-1.9 2.9-1.4 1.4-1.5 1.2M95.1 145.7l4.4 2.5"/>
<path d="M99.8 148.6l.4 2 1.1 1.3M100.1 148.9a7.2 7.2 0 0 0 8.2 3.6M101.5 147.6l-1.6 .7M122.4 140.9l-13.1 7.5M123.7 142.8a.64 .64 0 0 1 .9 .5l-2.4 .4M128.9 143.3l-2.3 .4-1.8-.3M253.8 151.4l-26.7 15.4M254.3 150.4l.9 .1M255.7 150.7l7.9 3.2M256 150.3l-.7 .2M258.2 155.4a4.9 4.9 0 0 1 6.3 .4 1.72 1.72 0 0 1-1.4 2.4 4.7 4.7 0 0 1-5.2-1.1 1.32 1.32 0 0 1 .3-1.7zM258.2 156.6a3.7 3.7 0 0 1 6 0"/>
<path d="M264.3 154.2l1.4 1 .4 1.3M264.8 153.9l-.7 .2M266.1 157.1l-1.1 8.1M266.3 156.7l1.2 .5 .6 1.1M268.1 158.8l-1.1 8M268.1 158.6v2.9M268.2 158.1l-.1 .3M223.6 169.3l.4 .7M224.1 170.7v11.9M224.5 170.4l8.2 5.6M224.7 167.5l.9 .1M225.5 167.7l-1 1-.4 1.2"/>
<path d="M226.1 168l8.2 5.6M233.2 177v11.9M233.4 176.4l2.6 .9 2.3 .1M234.6 174l-1 .9-.4 1.3M234.6 171.5a4.9 4.9 0 0 1 6.3 .4 1.72 1.72 0 0 1-1.4 2.3 4.7 4.7 0 0 1-5.2-1 1.32 1.32 0 0 1 .3-1.7zM234.6 172.7a3.7 3.7 0 0 1 6 0M234.9 174l1.4 .6 1.7 .1M238.2 174.8l.3 2.5M238.5 178.1v11.9M242.6 161.1a4.9 4.9 0 0 1 6.3 .4 1.72 1.72 0 0 1-1.4 2.4 4.7 4.7 0 0 1-5.2-1.1 1.32 1.32 0 0 1 .3-1.7zM242.7 162.3a3.7 3.7 0 0 1 5.9 0M248.5 166.6a4.9 4.9 0 0 1 4.9-2.4 4.9 4.9 0 0 1 5 2.4"/>
<path d="M248.8 164.9a7.7 7.7 0 0 1 9.7 .6 2.32 2.32 0 0 1-1.2 3.4 7.9 7.9 0 0 1-9-1 2.09 2.09 0 0 1 .5-3zM250.7 173.4l-11.8 1.2M251 176.2l-11.8 1.2M251.4 173.5l.3 2.5M251.6 173.4l1.7 .1 1.4 .4M251.7 176.8v11.9M251.8 176.1l1.6 .3M253.4 176.7v4.4M253.8 176.7l7 4M254.7 174.1l-.7 .7-.6 1.5M255.2 174.3l7 4M257 171.5a4.9 4.9 0 0 1 4.9-2.4 4.9 4.9 0 0 1 5 2.4"/>
<path d="M257.3 169.8a7.7 7.7 0 0 1 9.7 .6 2.32 2.32 0 0 1-1.2 3.4 7.9 7.9 0 0 1-9-1 2.09 2.09 0 0 1 .5-3zM262.5 178.6l-.7 .7-.6 1.5M262.7 178.6l.8 .7 .5 1.5M264.9 165.7l.4 1.1 .7 .6M265.1 165.6a2.03 2.03 0 0 1 1.8 1.5M266.5 167.7l7 4.1M267.1 167.3l-.9 .1M268.1 162l-.7 5.2M268.1 161.7v.1M268.2 161.4l-.1 .2M273.4 172.3l-10.2 5.9M274 172l.8 .8 .5 1.5"/>
<path d="M274.8 174.8l-10.2 5.8M274.9 171.8l-.9 .1M275.3 174.7v4.4M275.9 173.6l-.5 .8M320.8 179.5l.9 .1M321.7 179.7l-.8 .7-.5 1.5M322.2 179.9l6.9 4M328.9 180a4.9 4.9 0 0 1 4.9-2.4 4.9 4.9 0 0 1 5 2.4M329.2 178.3a7.7 7.7 0 0 1 9.7 .5 2.32 2.32 0 0 1-1.2 3.5 7.9 7.9 0 0 1-9-1.1 2.09 2.09 0 0 1 .5-2.9zM332.1 173l.9 .1M332.5 173.4l-10.2 5.9M333.5 173.3l7 4.1"/>
<path d="M334 173l-.9 .1M341 177.7l1.4 .5 1.5 .1M341.9 177.5l-.9 .1M344 177.9l.1 .3M357 179.4a4.9 4.9 0 0 1 6.3 .4 1.72 1.72 0 0 1-1.5 2.4 4.7 4.7 0 0 1-5.1-1.1 1.32 1.32 0 0 1 .3-1.7zM358.8 177.6l-14 .7M359.5 177.2l.1 .3M359.8 177.6l2 .2 2.1 .9M364.1 178.8h1.1M364.3 179.1l5.6 4.5M234.1 192.8l-31.5 18.3M234.9 191.7l.9 .1"/>
<path d="M235.9 191.9l1.3 .7M236.9 191.7l-1 .1M261.2 181.2v4.4M261.3 181l1.6 .3 1-.3M264 181.2v4.4M268.1 196.8v12.8M268.7 183.2v.7M270.7 182.1v.7M319.8 181.3l.5 .7M320.4 182.3v4.4M320.7 182.3l7 4M326.4 195.8l.5 1.3 1.3 1"/>
<path d="M328.1 186.7v2.4M328.2 186.6l.5 .6M328.3 193.7l-.9 .1-.9 .9M328.4 193.8a1.73 1.73 0 0 0 1.2 1.8M328.4 198.5v4.4M329 198.5l9.7 4.7M329.1 193a4.9 4.9 0 0 1 6.3 .4 1.72 1.72 0 0 1-1.4 2.4 4.7 4.7 0 0 1-5.2-1.1 1.32 1.32 0 0 1 .3-1.7zM329.2 194.2a3.7 3.7 0 0 1 5.9 0M329.4 184.2l-1 1.2-.3 1M329.6 195.8l-.7 .8-.5 1.5M329.7 184.2l.9 1 .1 .8M330.2 196l9.8 4.7"/>
<path d="M330.5 186.5l-2 6.8M330.5 186.1l-.9 .1-.8 .9M337.4 184.9a4.9 4.9 0 0 1 4.9-2.5 4.9 4.9 0 0 1 4.9 2.5M337.7 183.2a7.7 7.7 0 0 1 9.7 .5 2.32 2.32 0 0 1-1.2 3.5 7.9 7.9 0 0 1-9-1.1 2.09 2.09 0 0 1 .5-2.9zM347.1 188.4a4.9 4.9 0 0 1 6.3 .4 1.72 1.72 0 0 1-1.5 2.3 4.7 4.7 0 0 1-5.1-1 1.32 1.32 0 0 1 .3-1.7zM347.1 189.6a3.7 3.7 0 0 1 5.9 0M349.6 199l-7.3 4.2M350.7 198.4l-.7 .4M352.1 197.6l-.6 .4M355.2 195.8l-2.2 1.3M356.2 198.5l-2.9 1.6M357 180.6a3.7 3.7 0 0 1 5.9 0"/>
<path d="M357.2 194.6l-.7 .5M360.6 195.9l-2.9 1.7M360.6 192.6l-1.8 1.1M362.1 191.8l-.6 .4M362.1 195.1l-.3 .1M363.5 191l-.6 .4M363.5 194.2l-.3 .2M368.7 184.7l-26.7 15.4M369 192v4.8M370.3 183.8l1.1 .1M370.3 183.9l.7 .8 .6 1.5M371.2 186.5l-7.2 4.2"/>
<path d="M371.3 189.8l-5.9 3.4M371.6 186.5v2.9M371.6 189.6l-.4 .9M372.2 188.8l-.5 .7M372.2 185.5l-.5 .8M198.8 213.7l.6 .8M198.8 219.5l.6 .7M199.4 214.8v5.1M199.9 211.9l.9 .1M200.3 215l15.5 9M200.7 212.1l-.7 .8-.6 1.5M200.9 212.1l1.3 .7"/>
<path d="M220.5 216.8l-.1 1 .3 .8M220.6 219l-3.7 5.2M221 218.8l4.4 2.5M221.3 216.1l.9 .1M222.1 216.3l-.7 .8-.6 1.5M222.4 216.4l4.2 2.4M223.5 215.5l-1.2 .7M226 214l-2.3 1.3M226.4 209.7v7.2M227 219l2.9 .8M227 210.2v7.2M228.5 210.2v7.2"/>
<path d="M231.2 208.6v7.2M248.2 212.6v.7M266.9 205.1v.2M268 211.3v.1M268 211.2v.1M268.1 210l-.1 1.5M335.8 207.1v7.2M336.5 205.9v8.7M336.7 205.5l2.4 1.2M337.9 207.2v7.4M339.3 203.7v2.9M339.3 206.8l.4 .8"/>
<path d="M340.5 201l-.7 .8-.5 1.6M340.7 201l.7 .8 .6 1.5M341.9 203.5l-1.5 .3-1-.3M341.9 206.7l-1.5 .3-1-.2M341.9 203.6v2.9M342 206.7l-.4 .9M348.8 202.7l-6.5 3.8M350.7 201.7l-.3 .1M352.1 200.8l-.3 .2M199.4 220.3l.4 .8M200.7 221l23.6 13.6M226.1 221.6l8 2.6"/>
<path d="M233.2 222.1v.7M233.6 234.8l-.1 .1M234.5 229.2l-8.9-2.8 10.7 3.5h2.6M234.5 224.6v4.4M234.6 229.2v.1M238.5 223.5v5.4M238.6 229.3l-.1 .6M249.4 229.3l1.1 .4 .5 .6M250.5 231.2l10.1 5.8M250.8 228.7l.7-.4 .2-.5-14.8 1.6-2.4-.2M250.8 228.7l-5.7 2.4-6.9 2.4-11.7 3M250.8 228.7l-5.2 .5"/>
<path d="M250.9 228.7l1.1 .4 .5 .6M251.7 222.2v5.3M251.8 227.8l1.6 .3M253.4 228.1a1.65 1.65 0 0 1-.9 1.7l-1.5 .8M253.4 222.5v5.3M261.2 227.2v9.6M261.2 237.4l.4 .8M261.3 237.3l1.6 .3 1-.3M263.7 221.6v.7M264 227.2v9.6M264 237.4l-.3 .8M265.9 221.6v.7"/>
<path d="M267.8 220.4v.8M274.8 231.1l-10.2 5.9M275.3 220.7v9.5M275.3 230.8l-.3 .9M275.9 230l-.5 .7M319.8 237.6l.5 .8M320.4 228.3v9.6M320.4 238.5l.3 .8M320.7 238.6l5.4 3.1M327.9 225.6v.7M328.4 236.1v7.8M370.6 223.5l-29.1 16.8"/>
<path d="M370.6 225.1l-27.7 16M372.2 224.6v7M372.5 229.5l.9 .5M373.4 230.1l-.9 .5M373.6 230.1l1.1 1.4M374.5 230h-.9M374.6 231.6l-1.2 .8M374.9 232.1l3.3 8.5M375.4 231l-.6 .6M326.3 247.6l.2 .9 .5 1 5.2 5.4-5.6-5.8M326.6 249.1h.1M327.2 249.7v.1"/>
<path d="M327.2 245.1v4.3M327.5 245.1l4.5 4.6M328.4 244.3l.2 .8M332.4 250.1l4.4 2.5M333.8 247.7l.8 .4M334.7 245.9l-.2 .7-.6 1M334.7 245.8l-3.8-1.3a4.3 4.3 0 0 0-3.7 .3l2.6 .7 4 2.2M334.8 245.8l.8 .4M335.6 246.3l-.2 .8-.7 1M335.8 246.3l3.7 1.8M337.2 253.3l3.7 9.4M338.3 250.4l-.7 .7-.6 1.5"/>
<path d="M338.5 250.3l1.1 1.4M338.6 250l-3.8-1.8 3.4 2M338.8 250.1l-.3 .2M338.8 250.1l.8 .3 1.2 .1M339.6 251.9l-2.5 .8M339.7 248.3l-.1 .8-.7 .9M339.7 248.2l1.1 .9 .5 .1M339.9 252.3l3.3 8.5M340 241.6v6.4M340 248.4l-.3 .8-.7 .9M341 251.1l-1.3 .7M341.3 242.4v6.5"/>
<path d="M393.1 251.6l-31.5 18.2M393.5 249.8l1.3 .7M394.5 254l-31.5 18.3M394.5 259.8l-31.5 18.2M395 250.6l1 1.3 .3 1M395.8 250.4l-.9 .1M396.3 253.3v5.2M396.3 258.8l-.4 .8M396.9 258l-.6 .7M396.9 252.2l-.6 .8M333.5 264.6l23.6 13.6M342 263.8l15.5 9"/>
<path d="M358.4 279l.4 .9M358.4 273.5v5.2M358.5 270.1l1.2 .7M358.5 279l1.6 .3 1-.3M358.5 273.3l1 .3 1.6-.3M359.7 270.9l-.7 .7-.6 1.5M359.9 270.9l1.1 1.2 .2 1M361.2 273.5v5.2M361.2 279l-.3 .9"/>
</g>
<!-- layer: Visible -->
<g fill="#000">
<circle cx="33" cy="132.1" r=".25"/>
<circle cx="46.1" cy="131.6" r=".25"/>
<circle cx="51.3" cy="136.3" r=".25"/>
<circle cx="36.4" cy="159.2" r=".25"/>
<circle cx="59.7" cy="153.4" r=".25"/>
<circle cx="56.6" cy="166.8" r=".25"/>
<circle cx="59.2" cy="162.8" r=".25"/>
<circle cx="223.4" cy="215.3" r=".25"/>
<circle cx="321.8" cy="228.6" r=".25"/>
</g>
<!-- layer: Visible Narrow -->
<circle cx="268.1" cy="210.3" r=".18" fill="#000"/>
<!-- layer: Border -->
<g fill="none" stroke="#000" stroke-width=".3">
<path d="M15 .1h-15v15M20 10.1h390v276.9h-390zM65 5.1v5M115 5.1v5M165 5.1v5M215 5.1v10M265 5.1v5M315 5.1v5M365 5.1v5M405 .1h15v15M15 52.9h5M410 52.9h5"/>
<path d="M15 100.7h5M410 100.7h5M15 148.6h10M405 148.6h10M15 196.4h5M410 196.4h5M15 244.2h5M410 244.2h5M0 282.1v14.9h15M65 287v5M115 287v5M165 287v5"/>
<path d="M215 282.1v9.9M265 287v5M315 287v5M365 287v5M420 282.1v14.9h-15"/>
</g>
<!-- layer: Annotations -->
<g fill="#000" stroke="#000" stroke-width=".3">
<path d="M93.6 32.5l2.9 2.1-3.4-1.1zM109.1 24.6l3.4 1.2-3.6-.1zM204.3 30.1l.9-.6 1.6 3.2zM218.5 49l3 1.9-.8 .9zM187.7 70.6l1.1 3.3-1.1 .2zM224 60.5l2.6 2.5-1 .7zM64.8 80.7l1.1-.1-.2 3.5zM64.6 106.3l1.2-.1-.3 3.6zM168.9 114l3.3 1.4-.6 1zM163.1 120l-1.2 3.4-1-.6zM121.5 146.6l3.2 1.6-.6 .9zM246 157.3l1.1 .3-1.4 3.3z"/>
<path d="M255.4 156.2l3.3 1.5-3.6-.3zM262.4 153l2.8-2.2 .6 1zM45.7 156.7l1.6 3.2-1.1 .4zM68.6 160l1.1 3.4-1.1 .2zM234.1 167.7l1.2-.2v3.5zM257 164.2l3-1.7 .4 1.1zM264.8 169.7l.9 .8-2.7 2.2zM331.1 179l3 2-3.5-.9zM338.4 179.9l3 1.9-3.4-.8zM363.1 175.8l.7 .9-3 1.8zM367.5 178.9l1.2-.3 .4 3.5zM256.4 194.5l3.4 1.2-3.6-.1z"/>
<path d="M258.4 196.8l3.5-.1-3.3 1.3zM334.1 192.4l2.7-2.4 .6 1zM353.2 188.5l3 1.9-.9 .9zM254.2 214.6l.9 3.5-1.2 .1zM212.8 231.5l3.4-.9-2.9 2zM237.9 222.2l-.3 3.6-1.1-.3zM264.4 218.5l3.1 1.6-.7 1zM328.4 233.2l3.5-.6-3.1 1.7zM356 222.4l3.3 1.4-3.5-.3zM359.4 223.3l3.4 .8-3.5 .3zM326.4 247.6l-1 3.3-1.1-.5zM353.7 254.3l1 .6-2.2 2.7z"/>
<path d="M367.4 245.8l1.2 .3-1.5 3.3zM379.9 252.4h1.1l-.5 3.5zM366.3 260.5l1.1 .3-1.2 3.3z"/>
</g>
<g fill="none" stroke="#000" stroke-width=".3">
<path d="M38.8 15.6h19.3l50.9 9.6M54.6 15.6h3.5l35.2 17.4M54.6 15.6h3.5l7.2 65.1M54.6 15.6h3.5l7.1 90.7M177.4 18.4h19.3l8 11.4M221.1 51.4l37.9 33.9h45.9M188.3 74l4.3 27.9h37.8M226.1 63.4l30.4 41.4h61.4M262.3 64.7h12.3M171.9 115.9l18.9 12.2h53.8M282.5 119.3h-26.2l-9.7 38.2M375.1 119h-50l-59.6 32.3"/>
<path d="M161.4 123.1l-19.3 35.2h-3.5M124.4 148.6l14.2 9.7h19.3M205.6 150.8h26.3l2.8 16.8M228.3 150.8h3.6l23.4 6M280.8 156.7h-3.5l-17.1 6.3M296.6 156.7h-19.3l-12 13.4M309.1 150.2h50l9 28.5M46.8 160.1l12.5 39.1h14.5M69.2 163.5l2.2 13.8h65.5M156.6 164.6h12.2M330.9 179.6l-50.1-22.9h-3.5h3.5l57.4 23.8M379.3 165.7h-3.5l-38.7 24.8"/>
<path d="M402 165.7h-26.2l-12.3 10.5M155.9 197.1h12.2M156.8 185.3h45.8l53.7 9.8M199.1 185.3h3.5l153.3 37.7M258.5 197.4l-60.8 12h-41.6M355.7 190.9l13.7 12.6h26.2M194.2 209.4h3.5l161.6 14.4M254.5 218.1l2.3 27.7h19.3M376.2 214.7h3.5l.8 37.7M402.4 214.7h-26.2l-8.2 31.3M213 232l-36.1 16.4h-51.5M237 225.6l-11.2 43.7h-45.8"/>
<path d="M267.2 220.6l18.2 13.3h19.3M328.6 233.7l-102.8 35.6h-3.5M324.8 250.7l-11.8 24.2h-53.6M354.2 254.6l22-39.9h3.5h-3.5l-9.3 46"/>
</g>
<text font-size="14" x="243.1" y="28.1">BLV mgn Cube Project</text>
<text font-size="8.4" x="266" y="50">Tensioner and X axis mounts</text>
<text font-size="4.9" x="243.7" y="34.7">by Ben Levi</text>
<g font-size="3.5">
<text x="39" y="8.8">1</text>
<text x="88.8" y="8.8">2</text>
<text x="138.8" y="8.8">3</text>
<text x="188.7" y="8.8">4</text>
<text x="238.8" y="8.8">5</text>
<text x="288.7" y="8.8">6</text>
<text x="338.8" y="8.8">7</text>
<text x="388.8" y="8.8">8</text>
<text x="38.5" y="15.1">M5x10mm</text>
<text x="177.1" y="17.9">M3x18mm</text>
<text x="16.4" y="30.2">A</text>
<text x="411.4" y="30.2">A</text>
<text x="304.7" y="56">Material Specs</text>
<text x="262.3" y="63.9">Option1</text>
<text x="262.3" y="68.1">M3 0.7~1mm Washer</text>
<text x="262.3" y="76.5">M3 0.7~1mm Washer</text>
<text x="262.4" y="72.3">623zz Flanged Ball Bearing</text>
<text x="16.2" y="78">B</text>
<text x="262.4" y="80.6">623zz Flanged Ball Bearing</text>
<text x="411.2" y="78">B</text>
<text x="262.3" y="84.8">M3 0.7~1mm Washer</text>
<text x="259.7" y="95.9">Name: Left Tensioner - idler holder.stl</text>
<text x="195.9" y="101.4">M4x30mm HEX screw</text>
<text x="259.7" y="100.1">Material: PLA/Petg/ABS/Nylon</text>
<text x="259.7" y="104.3">Infill: 95%+</text>
<text x="328.3" y="110.1">Name: X mount - Top left.stl</text>
<text x="194" y="119.1">Name: Left Tensioner - mount.stl</text>
<text x="259.6" y="115.6">M3x50mm</text>
<text x="328.3" y="118.5">Infill: 90%+</text>
<text x="328.3" y="114.3">Material: PLA/Petg/ABS/Nylon</text>
<text x="16.2" y="125.9">C</text>
<text x="194" y="123.3">Material: PLA/Petg/ABS/Nylon</text>
<text x="411.2" y="125.9">C</text>
<text x="193.9" y="127.6">Infill: 90%+</text>
<text x="310.2" y="141.3">Name: X mount - Top right.stl</text>
<text x="205.4" y="147.2">M3x35mm</text>
<text x="308.8" y="145.5">Material: PLA/Petg/ABS/Nylon</text>
<text x="338.6" y="149.7">Infill: 90%+</text>
<text x="141.8" y="157.8">M5x10mm</text>
<text x="280.5" y="156.2">M5x10mm</text>
<text x="156.6" y="163.9">Option1</text>
<text x="379" y="162.1">M3x35mm</text>
<text x="16.2" y="173.7">D</text>
<text x="74.6" y="168.4">Name: Left Tensioner - tension wheel.stl</text>
<text x="74.6" y="172.6">Material: PLA/Petg/ABS/Nylon</text>
<text x="156.5" y="168">M3 0.7~1mm Washer</text>
<text x="156.7" y="172.2">623zz Flanged Ball Bearing</text>
<text x="411.2" y="173.7">D</text>
<text x="74.5" y="176.8">Infill: 70%+</text>
<text x="156.5" y="176.4">M3 0.7~1mm Washer</text>
<text x="156.5" y="184.7">M3 0.7~1mm Washer</text>
<text x="156.7" y="180.6">623zz Flanged Ball Bearing</text>
<text x="155.9" y="196.3">Option2</text>
<text x="62.6" y="198.7">M4 Nut</text>
<text x="155.8" y="200.5">M3 0.7~1mm Washer</text>
<text x="372.6" y="199.9">M3x50mm</text>
<text x="155.8" y="208.9">M3 0.7~1mm Washer</text>
<text x="155.9" y="204.8">GT2 idler 3mm Bore 16T</text>
<text x="379.4" y="211.1">M3x8mm</text>
<text x="16.2" y="221.6">E</text>
<text x="411.2" y="221.6">E</text>
<text x="288.7" y="233.4">M5x10mm</text>
<text x="125.1" y="239.5">Name: X mount - Bottom left.stl</text>
<text x="126.7" y="243.7">Material: PLA/Petg/ABS/Nylon</text>
<text x="260" y="245.2">M5x16mm</text>
<text x="156.4" y="247.9">Infill: 90%+</text>
<text x="179.7" y="252.1">M3 0.7~1mm Washer</text>
<text x="179.9" y="256.3">623zz Flanged Ball Bearing</text>
<text x="179.7" y="260.5">M3 0.7~1mm Washer</text>
<text x="16.2" y="269.4">F</text>
<text x="179.7" y="268.8">M3 0.7~1mm Washer</text>
<text x="179.9" y="264.6">623zz Flanged Ball Bearing</text>
<text x="259.1" y="266">Name: X mount - Bottom right.stl</text>
<text x="411.2" y="269.4">F</text>
<text x="262.8" y="270.2">Material: PLA/Petg/ABS/Nylon</text>
<text x="292.5" y="274.4">Infill: 90%+</text>
<text x="39" y="290.8">1</text>
<text x="88.8" y="290.8">2</text>
<text x="138.8" y="290.8">3</text>
<text x="188.7" y="290.8">4</text>
<text x="238.8" y="290.8">5</text>
<text x="288.7" y="290.8">6</text>
<text x="338.8" y="290.8">7</text>
<text x="388.8" y="290.8">8</text>
</g>
<g font-size="2.1">
<text x="259.7" y="118.8">Socket Head Cap Screw</text>
<text x="205.5" y="150.4">Socket Head Cap Screw</text>
<text x="379.2" y="165.3">Socket Head Cap Screw</text>
<text x="372.8" y="203.1">Socket Head Cap Screw</text>
<text x="379.6" y="214.3">Socket Head Cap Screw</text>
</g>
</svg>
